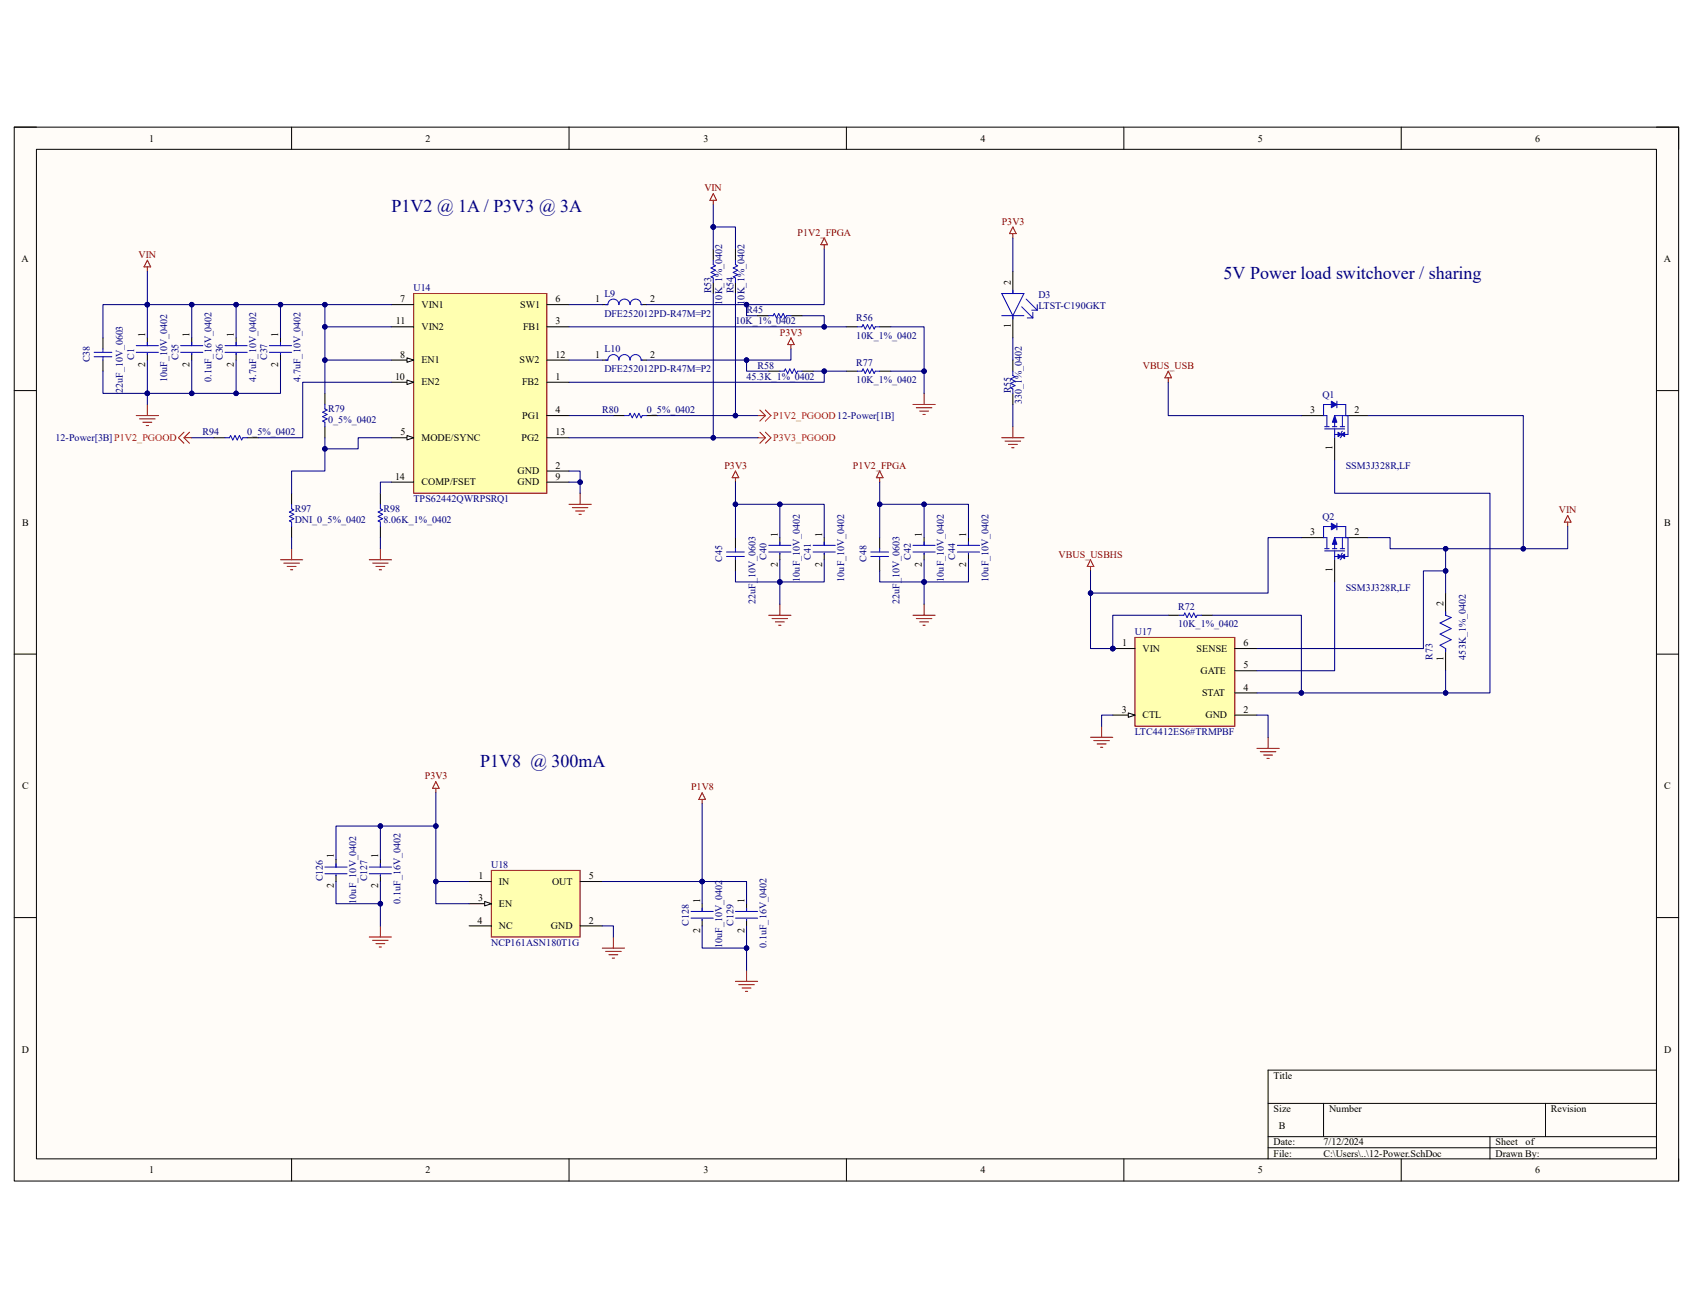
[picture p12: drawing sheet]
<svg xmlns="http://www.w3.org/2000/svg" width="279mm" height="216mm" viewBox="0 0 279 216" stroke-linecap="round" stroke-linejoin="round" font-family="sans-serif">
<path d="M2.3 21h274.7v173.9h-274.7z" fill-rule="evenodd" fill="#fffcf8"/>
<path d="M2.3 21h274.7v173.9h-274.7z" fill="none" stroke="#000" stroke-width=".17"/>
<path d="M6 24.6h267.4v166.7h-267.4z" fill-rule="evenodd" fill="#fffcf8"/>
<g fill="none" stroke="#000" stroke-width=".17">
<path d="M2.3 21h3.7M6 24.6h267.4v166.7h-267.4zM48.1 21v3.6M93.9 21v3.6M139.7 21v3.6M185.5 21v3.6M231.2 21v3.6M273.4 21h3.6v3.6M167.2 44.8v3.7M167.2 52.1v3.7M167.2 59.4v1.9M2.3 64.5h3.7"/>
<path d="M167.2 64.9v1.9M273.4 64.5h3.6M2.3 108h3.7M273.4 108h3.6M2.3 151.5h3.7M55.5 141.8v1.3M55.5 144.4v1.1M62.8 141.8v1.3M62.8 144.4v1.1M115.9 149.2v1.2M115.9 151.7v1.1M123.2 149.2v1.2"/>
<path d="M123.2 151.7v1.1M273.4 151.5h3.6M273.4 176.6h-64.1v14.7M48.1 191.3v3.6M93.9 191.3v3.6M139.7 191.3v3.6M185.5 191.3v3.6M209.3 182.1h64.1M209.3 187.6h64.1M209.3 189.5h64.1M218.4 182.1v5.5M231.2 191.3v3.6"/>
<path d="M245.9 187.6v3.7M255.1 182.1v5.5M277 191.3v3.6"/>
</g>
<g fill="none" stroke="#00f" stroke-width=".17">
<path d="M165.3 48.5h3.7l-1.8 3.6zM165.3 52.1h3.7M167.2 47.9v.6M167.2 52.1v.6M168.6 50.6l1.8 1.9M169.3 49.4l1.9 1.8M169.5 52.5h.9M170.3 51.2h.9M170.4 51.6v.9M171.2 50.3v.9M167.2 61.3v.7l.3 .2-.7 .4 .7 .3-.7 .4 .7 .3-.7 .4 .4 .2v.7M53.6 143.1h3.7"/>
<path d="M53.6 144.2h3.7M55.5 142.6v.5M55.5 144.4v.2M60.9 143.1h3.7M60.9 144.2h3.7M62.8 142.6v.5M62.8 144.4v.2M114 150.4h3.7M114 151.5h3.7M115.9 149.9v.5M115.9 151.7v.2M121.4 150.4h3.6"/>
<path d="M121.4 151.5h3.6M123.2 149.9v.5M123.2 151.7v.2"/>
</g>
<g fill="none" stroke="#800000" stroke-width=".17">
<path d="M167.2 38.6v.7M167.2 37.5l.5 1.1h-1.1zM165.3 72.3h3.7M165.9 72.8h2.5M166.4 73.4h1.5M167 73.9h.3M167.2 70.4v1.9M71.9 129l.6 1.1h-1.1zM71.9 130.1v.8M115.9 130.9l.5 1.1h-1.1zM115.9 132v.7M60.9 154.7h3.7"/>
<path d="M61.5 155.2h2.6M62 155.8h1.5M62.6 156.3h.4M62.8 152.8v1.9M99.4 156.5h3.7M99.9 157h2.6M100.5 157.6h1.5M101 158.1h.4M101.2 154.7v1.8M121.4 162h3.6M121.9 162.5h2.6M122.5 163.1h1.4"/>
<path d="M123 163.6h.4M123.2 160.2v1.8"/>
</g>
<circle cx="183.6" cy="107.1" r=".37" fill="#000080"/>
<circle cx="183.6" cy="107.1" r=".37" fill="none" stroke="#000080" stroke-width=".17"/>
<path d="M187.3 105.2h16.5v14.7h-16.5z" fill-rule="evenodd" fill="#ffffb0"/>
<path d="M187.3 105.2h16.5v14.7h-16.5z" fill="none" stroke="#800000" stroke-width=".17"/>
<path d="M183.6 118h3.7" fill="none" stroke="#000" stroke-width=".17"/>
<path d="M186.2 117.7l1.1 .3-1.1 .4z" fill="#f8fcff"/>
<path d="M183.6 107.1h3.7M186.2 117.7l1.1 .3-1.1 .4z" fill="none" stroke="#000" stroke-width=".17"/>
<circle cx="183.6" cy="107.1" r=".37" fill="#000080"/>
<circle cx="183.6" cy="107.1" r=".37" fill="none" stroke="#000080" stroke-width=".17"/>
<path d="M238.6 97.9v3.7M192.8 101.6h1.8M198.3 101.6h1.8M203.8 110.7h3.6M203.8 118h3.6M203.8 107.1h3.6M203.8 114.4h3.6M238.6 107.1v3.6" fill="none" stroke="#000" stroke-width=".17"/>
<g fill="none" stroke="#800000" stroke-width=".17">
<path d="M192.8 61.3l.5 1.1h-1.1zM192.8 62.4v.7M180 92.4l.5 1.1h-1.1zM180 93.5v.7M258.7 85.1l.6 1.1h-1.1zM258.7 86.2v.7M181.8 119.9v1.8M180 121.7h3.6M180.5 122.2h2.6M181.1 122.8h1.4M181.6 123.3h.4M207.4 123.5h3.7"/>
<path d="M208 124.1h2.6M208.5 124.6h1.5M209.1 125.2h.4M209.3 121.7v1.8"/>
</g>
<path d="M194.6 101.6h.8l.1-.4 .4 .7 .4-.7 .3 .7 .4-.7 .4 .7 .2-.3h.7M238.6 101v.6l.9 .3-1.8 .9 1.8 1-1.8 .9 1.8 .9-1.8 .9 .9 .6v.5" fill="none" stroke="#00f" stroke-width=".17"/>
<path d="M81.1 143.7h14.6v11h-14.6z" fill-rule="evenodd" fill="#ffffb0"/>
<path d="M81.1 143.7h14.6v11h-14.6z" fill="none" stroke="#800000" stroke-width=".17"/>
<path d="M77.4 149.2h3.7" fill="none" stroke="#000" stroke-width=".17"/>
<path d="M80 148.8l1.1 .4-1.1 .3z" fill="#f8fcff"/>
<path d="M77.4 145.5h3.7M77.4 152.8h3.7M80 148.8l1.1 .4-1.1 .3zM95.7 145.5h3.7M95.7 152.8h3.7" fill="none" stroke="#000" stroke-width=".17"/>
<path d="M221.4 91.9l.5-.4v.7z" fill="#00f"/>
<path d="M218.6 90.9h3.3M218.6 90.6h.8M219 88.7v1.9M219.9 90.6h.7M220.3 90.9v1.5M221.2 90.6h.7M221.4 91.9l.5-.4v.7zM221.5 91.9h1M221.5 88.7v1.9M222.1 88.7h-1.8v1.9" fill="none" stroke="#00f" stroke-width=".17"/>
<path d="M214.8 88.7h3.6M220.3 92.4v3.7M222.1 88.7h3.7" fill="none" stroke="#000" stroke-width=".17"/>
<path d="M220.3 88.7l.3 1.1h-.7z" fill="#00f"/>
<path d="M219.9 86.9h-1.5v1.8h.6M220.3 88.7l.3 1.1h-.7zM220.6 86.9h1.5v1.8" fill="none" stroke="#00f" stroke-width=".17"/>
<path d="M219.7 86.4l.9 .5-.9 .6z" fill="#00f"/>
<path d="M219.7 86.4l.9 .5-.9 .6zM220.6 86.4v1.1M221.4 91.5v.7" fill="none" stroke="#00f" stroke-width=".17"/>
<path d="M220.8 91.5l.6 .4-.6 .3z" fill="#00f"/>
<path d="M220.3 91.9h.5M220.8 91.5l.6 .4-.6 .3zM221.4 92.2l-.2 .2M221.5 91.3l-.1 .2M222.1 88.7h.4v3.2" fill="none" stroke="#00f" stroke-width=".17"/>
<path d="M221.4 71.7l.5-.4v.8z" fill="#00f"/>
<path d="M218.6 70.8h3.3M218.6 70.4h.8M219 68.6v1.8M219.9 70.4h.7M220.3 70.8v1.5M221.2 70.4h.7M221.4 71.7l.5-.4v.8zM221.5 71.7h1M221.5 68.6v1.8M222.1 68.6h-1.8v1.8" fill="none" stroke="#00f" stroke-width=".17"/>
<path d="M214.8 68.6h3.6M220.3 72.3v3.6M222.1 68.6h3.7" fill="none" stroke="#000" stroke-width=".17"/>
<path d="M220.3 68.6l.3 1.1h-.7z" fill="#00f"/>
<path d="M219.9 66.8h-1.5v1.8h.6M220.3 68.6l.3 1.1h-.7zM220.6 66.8h1.5v1.8" fill="none" stroke="#00f" stroke-width=".17"/>
<path d="M219.7 66.2l.9 .6-.9 .5z" fill="#00f"/>
<path d="M219.7 66.2l.9 .6-.9 .5zM220.6 66.2v1.1M221.4 71.3v.8" fill="none" stroke="#00f" stroke-width=".17"/>
<path d="M220.8 71.3l.6 .4-.6 .4z" fill="#00f"/>
<path d="M220.3 71.7h.5M220.8 71.3l.6 .4-.6 .4zM221.4 72.1l-.2 .2M221.5 71.2l-.1 .1M222.1 68.6h.4v3.1" fill="none" stroke="#00f" stroke-width=".17"/>
<path d="M68.3 48.5h21.9v32.9h-21.9z" fill-rule="evenodd" fill="#ffffb0"/>
<path d="M68.3 48.5h21.9v32.9h-21.9z" fill="none" stroke="#800000" stroke-width=".17"/>
<path d="M64.6 50.3h3.7M64.6 53.9h3.7M90.2 50.3h3.7M90.2 53.9h3.7M90.2 59.4h3.7M64.6 72.3h3.7M64.6 79.6h3.7M90.2 63.1h3.7M90.2 68.6h3.7M90.2 72.3h3.7" fill="none" stroke="#000" stroke-width=".17"/>
<path d="M67.2 71.9l1.1 .4-1.1 .3z" fill="#f8fcff"/>
<path d="M64.6 59.4h3.7M67.2 71.9l1.1 .4-1.1 .3z" fill="none" stroke="#000" stroke-width=".17"/>
<path d="M67.2 59.1l1.1 .3-1.1 .4z" fill="#f8fcff"/>
<path d="M67.2 59.1l1.1 .3-1.1 .4zM64.6 63.1h3.7" fill="none" stroke="#000" stroke-width=".17"/>
<path d="M67.2 62.7l1.1 .4-1.1 .4z" fill="#f8fcff"/>
<g fill="none" stroke="#000" stroke-width=".17">
<path d="M17 55.8v1.8M17 59.4v1.9M24.3 55.8v1.3M24.3 58.3v1.1M31.6 55.8v1.3M31.6 58.3v1.1M39 55.8v1.3M39 58.3v1.1M46.3 55.8v1.3M46.3 58.3v1.1M99.4 50.3h.9M99.4 59.4h.9"/>
<path d="M105.8 50.3h.9M105.8 59.4h.9M117.7 41.1v1.9M117.7 46.6v1.9M121.4 41.1v1.9M121.4 46.6v1.9M139.7 53.9h1.8M145.2 53.9h1.8M35.3 72.3h1.8M40.8 72.3h1.8M53.6 64.9v1.9M53.6 70.4v1.9"/>
<path d="M67.2 62.7l1.1 .4-1.1 .4zM90.2 77.8h3.7M90.2 79.6h3.7M101.2 68.6h1.9M106.7 68.6h1.9M139.7 61.3h1.8M145.2 61.3h1.8M48.1 81.4v1.8M48.1 86.9v1.8M62.8 81.4v1.8M62.8 86.9v1.8M121.4 88.7v1.9"/>
<path d="M121.4 92.4v1.8M128.7 88.7v1.3M128.7 91.3v1.1M136 88.7v1.3M136 91.3v1.1M145.2 88.7v1.9M145.2 92.4v1.8M152.5 88.7v1.3M152.5 91.3v1.1M159.8 88.7v1.3M159.8 91.3v1.1"/>
</g>
<g fill="none" stroke="#800000" stroke-width=".17">
<path d="M117.7 32l.6 1.1h-1.1zM117.7 33.1v.7M136 39.3l.6 1.1h-1.1zM24.3 44.1v.7M24.3 43l.6 1.1h-1.1zM130.5 55.8l.6 1.1h-1.1zM130.5 56.9v.7M136 40.4v.7M22.5 68.6h3.6M23 69.1h2.6M23.6 69.7h1.5M24.1 70.2h.4"/>
<path d="M24.3 66.8v1.8M121.4 77.8l.5 1.1h-1.1zM121.4 78.9v.7M145.2 77.8l.5 1.1h-1.1zM145.2 78.9v.7M150.7 66.8h3.6M151.2 67.3h2.6M151.8 67.9h1.4M152.3 68.4h.4M152.5 64.9v1.9M46.3 92.4h3.7M46.8 92.9h2.6"/>
<path d="M47.4 93.5h1.5M47.9 94h.4M48.1 90.6v1.8M60.9 92.4h3.7M61.5 92.9h2.6M62 93.5h1.5M62.6 94h.4M62.8 90.6v1.8M93.9 83.2h3.7M94.5 83.8h2.5M95 84.3h1.5M95.6 84.9h.3"/>
<path d="M95.7 81.4v1.8M128.7 99.7v1.9M152.5 99.7v1.9M126.9 101.6h3.6M127.4 102.1h2.6M128 102.7h1.4M128.5 103.2h.4M150.7 101.6h3.6M151.2 102.1h2.6M151.8 102.7h1.4M152.3 103.2h.4"/>
</g>
<g fill="none" stroke="#00f" stroke-width=".17">
<path d="M15.5 58.2h3M15.5 58.9h3M17 57.6v.6M17 58.9v.5M22.5 57.1h3.6M22.5 58.2h3.6M24.3 56.5v.6M24.3 58.3v.2M29.8 57.1h3.7M29.8 58.2h3.7M31.6 56.5v.6M31.6 58.3v.2"/>
<path d="M37.1 57.1h3.7M37.1 58.2h3.7M39 56.5v.6M39 58.3v.2M44.5 57.1h3.6M44.5 58.2h3.6M46.3 56.5v.6M46.3 58.3v.2M99.9 50.3h.4a.92 .92 0 0 1 .9-.9 .92 .92 0 0 1 .9 .9 .92 .92 0 0 1 1-.9 .92 .92 0 0 1 .9 .9 .92 .92 0 0 1 .9-.9 .92 .92 0 0 1 .9 .9h.2M99.9 59.4h.4a.92 .92 0 0 1 .9-.9 .92 .92 0 0 1 .9 .9 .92 .92 0 0 1 1-.9 .92 .92 0 0 1 .9 .9 .92 .92 0 0 1 .9-.9 .92 .92 0 0 1 .9 .9h.2M117.7 43v.7l.4 .2-.8 .3 .8 .4-.8 .4 .8 .3-.8 .4 .4 .2v.7M121.4 43v.7l.3 .2-.7 .3 .7 .4-.7 .4 .7 .3-.7 .4 .4 .2v.7"/>
<path d="M141.5 53.9h.8l.1-.3 .4 .7 .4-.7 .3 .7 .4-.7 .4 .7 .1-.4h.8M37.1 72.3h.8l.2-.4 .3 .7 .4-.7 .4 .7 .3-.7 .4 .7 .2-.3h.7M53.6 66.8v.7l.4 .2-.7 .3 .7 .4-.7 .4 .7 .3-.7 .4 .3 .2v.7M103.1 68.6h.7l.2-.4 .3 .8 .4-.8 .4 .8 .3-.8 .4 .8 .2-.4h.7M141.5 61.3h.8l.1-.4 .4 .7 .4-.7 .3 .7 .4-.7 .4 .7 .1-.3h.8M48.1 83.2v.8l.4 .2-.7 .3 .7 .4-.7 .4 .7 .3-.7 .4 .3 .2v.7M62.8 83.2v.8l.3 .2-.7 .3 .7 .4-.7 .4 .7 .3-.7 .4 .4 .2M62.8 86.2v.7M119.9 91.1h2.9M119.9 91.9h2.9M121.4 90.6v.5M121.4 91.9v.5"/>
<path d="M126.9 91.1h3.6M126.9 90h3.6M128.7 89.5v.5M128.7 91.3v.2M134.2 91.1h3.7M134.2 90h3.7M136 89.5v.5M136 91.3v.2M143.7 91.1h2.9M143.7 91.9h2.9M145.2 90.6v.5M145.2 91.9v.5"/>
<path d="M150.7 91.1h3.6M150.7 90h3.6M152.5 89.5v.5M152.5 91.3v.2M158 91.1h3.7M158 90h3.7M159.8 89.5v.5M159.8 91.3v.2"/>
</g>
<path d="M30.4 72.3h1.2M30.4 72.3l.9 .9M30.4 71.3l-1 1 1 .9M31.3 71.3l-.9 1M125 68.6h1.3M125 72.3h1.3M125.4 67.7l.9 .9M125.4 71.3l.9 1M126.3 68.6l-.9 .9M126.3 67.7l.9 .9-.9 .9M126.3 72.3l-.9 .9M126.3 71.3l.9 1-.9 .9" fill="none" stroke="#f00" stroke-width=".17"/>
<path d="M167.2 39.3v5.5M167.2 55.8v3.6M167.2 66.8v3.6M71.9 136.4h-9.1v5.4" fill="none" stroke="#000080" stroke-width=".17"/>
<circle cx="62.8" cy="136.4" r=".37" fill="#000080"/>
<circle cx="62.8" cy="136.4" r=".37" fill="none" stroke="#000080" stroke-width=".17"/>
<circle cx="71.9" cy="136.4" r=".37" fill="#000080"/>
<g fill="none" stroke="#000080" stroke-width=".17">
<path d="M62.8 136.4h-7.3v5.4"/>
<circle cx="71.9" cy="136.4" r=".37"/>
</g>
<circle cx="62.8" cy="136.4" r=".37" fill="#000080"/>
<g fill="none" stroke="#000080" stroke-width=".17">
<path d="M55.5 145.5v3.7h7.3"/>
<circle cx="62.8" cy="136.4" r=".37"/>
</g>
<circle cx="62.8" cy="149.2" r=".37" fill="#000080"/>
<g fill="none" stroke="#000080" stroke-width=".17">
<path d="M115.9 152.8v3.7h7.3"/>
<circle cx="62.8" cy="149.2" r=".37"/>
</g>
<circle cx="123.2" cy="156.5" r=".37" fill="#000080"/>
<g fill="none" stroke="#000080" stroke-width=".17">
<path d="M115.9 145.5h7.3v3.7"/>
<circle cx="123.2" cy="156.5" r=".37"/>
</g>
<circle cx="115.9" cy="145.5" r=".37" fill="#000080"/>
<g fill="none" stroke="#000080" stroke-width=".17">
<path d="M115.9 145.5v3.7"/>
<circle cx="115.9" cy="145.5" r=".37"/>
</g>
<circle cx="115.9" cy="145.5" r=".37" fill="#000080"/>
<g fill="none" stroke="#000080" stroke-width=".17">
<path d="M62.8 145.5v7.3"/>
<circle cx="115.9" cy="145.5" r=".37"/>
</g>
<circle cx="62.8" cy="149.2" r=".37" fill="#000080"/>
<g fill="none" stroke="#000080" stroke-width=".17">
<path d="M123.2 152.8v7.4"/>
<circle cx="62.8" cy="149.2" r=".37"/>
</g>
<circle cx="123.2" cy="156.5" r=".37" fill="#000080"/>
<g fill="none" stroke="#000080" stroke-width=".17">
<path d="M183.6 118h-1.8v1.9M200.1 101.6h14.7v12.8h-7.4M207.4 118h1.9v3.7"/>
<circle cx="123.2" cy="156.5" r=".37"/>
</g>
<circle cx="214.8" cy="114.4" r=".37" fill="#000080"/>
<g fill="none" stroke="#000080" stroke-width=".17">
<path d="M192.8 101.6h-9.2v5.5"/>
<circle cx="214.8" cy="114.4" r=".37"/>
</g>
<circle cx="183.6" cy="107.1" r=".37" fill="#000080"/>
<g fill="none" stroke="#000080" stroke-width=".17">
<path d="M238.6 110.7v3.7h-23.8"/>
<circle cx="183.6" cy="107.1" r=".37"/>
</g>
<circle cx="214.8" cy="114.4" r=".37" fill="#000080"/>
<circle cx="214.8" cy="114.4" r=".37" fill="none" stroke="#000080" stroke-width=".17"/>
<circle cx="238.6" cy="114.4" r=".37" fill="#000080"/>
<g fill="none" stroke="#000080" stroke-width=".17">
<path d="M238.6 94.2h-3.7v12.9h-27.5"/>
<circle cx="238.6" cy="114.4" r=".37"/>
</g>
<circle cx="238.6" cy="94.2" r=".37" fill="#000080"/>
<g fill="none" stroke="#000080" stroke-width=".17">
<path d="M214.8 88.7h-5.5v9.2h-29.3"/>
<circle cx="238.6" cy="94.2" r=".37"/>
</g>
<circle cx="180" cy="97.9" r=".37" fill="#000080"/>
<g fill="none" stroke="#000080" stroke-width=".17">
<path d="M258.7 86.9v3.7h-20.1"/>
<circle cx="180" cy="97.9" r=".37"/>
</g>
<circle cx="238.6" cy="90.6" r=".37" fill="#000080"/>
<circle cx="238.6" cy="90.6" r=".37" fill="none" stroke="#000080" stroke-width=".17"/>
<circle cx="251.4" cy="90.6" r=".37" fill="#000080"/>
<g fill="none" stroke="#000080" stroke-width=".17">
<path d="M71.9 145.5v3.7h5.5"/>
<circle cx="251.4" cy="90.6" r=".37"/>
</g>
<circle cx="71.9" cy="145.5" r=".37" fill="#000080"/>
<g fill="none" stroke="#000080" stroke-width=".17">
<path d="M71.9 130.9v14.6h5.5"/>
<circle cx="71.9" cy="145.5" r=".37"/>
</g>
<circle cx="71.9" cy="136.4" r=".37" fill="#000080"/>
<circle cx="71.9" cy="136.4" r=".37" fill="none" stroke="#000080" stroke-width=".17"/>
<circle cx="71.9" cy="145.5" r=".37" fill="#000080"/>
<g fill="none" stroke="#000080" stroke-width=".17">
<path d="M115.9 132.7v12.8h-16.5M99.4 152.8h1.8v1.9"/>
<circle cx="71.9" cy="145.5" r=".37"/>
</g>
<circle cx="115.9" cy="145.5" r=".37" fill="#000080"/>
<g fill="none" stroke="#000080" stroke-width=".17">
<path d="M220.3 96.1v14.6h-12.9M225.8 88.7h3.6v1.9h9.2v7.3"/>
<circle cx="115.9" cy="145.5" r=".37"/>
</g>
<circle cx="238.6" cy="90.6" r=".37" fill="#000080"/>
<circle cx="238.6" cy="90.6" r=".37" fill="none" stroke="#000080" stroke-width=".17"/>
<circle cx="238.6" cy="94.2" r=".37" fill="#000080"/>
<g fill="none" stroke="#000080" stroke-width=".17">
<path d="M180 94.2v12.9h3.6"/>
<circle cx="238.6" cy="94.2" r=".37"/>
</g>
<circle cx="183.6" cy="107.1" r=".37" fill="#000080"/>
<circle cx="183.6" cy="107.1" r=".37" fill="none" stroke="#000080" stroke-width=".17"/>
<circle cx="180" cy="97.9" r=".37" fill="#000080"/>
<g fill="none" stroke="#000080" stroke-width=".17">
<path d="M192.8 63.1v5.5h22M220.3 75.9v5.5h25.6v33h-7.3"/>
<circle cx="180" cy="97.9" r=".37"/>
</g>
<circle cx="238.6" cy="114.4" r=".37" fill="#000080"/>
<g fill="none" stroke="#000080" stroke-width=".17">
<path d="M225.8 68.6h25.6v22"/>
<circle cx="238.6" cy="114.4" r=".37"/>
</g>
<circle cx="251.4" cy="90.6" r=".37" fill="#000080"/>
<g fill="none" stroke="#000080" stroke-width=".17">
<path d="M93.9 79.6h1.8"/>
<circle cx="251.4" cy="90.6" r=".37"/>
</g>
<circle cx="95.7" cy="79.6" r=".37" fill="#000080"/>
<g fill="none" stroke="#000080" stroke-width=".17">
<path d="M39 59.4v5.5"/>
<circle cx="95.7" cy="79.6" r=".37"/>
</g>
<circle cx="39" cy="64.9" r=".37" fill="#000080"/>
<g fill="none" stroke="#000080" stroke-width=".17">
<path d="M31.6 59.4v5.5"/>
<circle cx="39" cy="64.9" r=".37"/>
</g>
<circle cx="31.6" cy="64.9" r=".37" fill="#000080"/>
<g fill="none" stroke="#000080" stroke-width=".17">
<path d="M24.3 50.3h7.3v5.5"/>
<circle cx="31.6" cy="64.9" r=".37"/>
</g>
<circle cx="24.3" cy="50.3" r=".37" fill="#000080"/>
<circle cx="24.3" cy="50.3" r=".37" fill="none" stroke="#000080" stroke-width=".17"/>
<circle cx="31.6" cy="50.3" r=".37" fill="#000080"/>
<g fill="none" stroke="#000080" stroke-width=".17">
<path d="M39 50.3v5.5"/>
<circle cx="31.6" cy="50.3" r=".37"/>
</g>
<circle cx="39" cy="50.3" r=".37" fill="#000080"/>
<g fill="none" stroke="#000080" stroke-width=".17">
<path d="M121.4 48.5v20.1M93.9 68.6h7.3"/>
<circle cx="39" cy="50.3" r=".37"/>
</g>
<circle cx="121.4" cy="68.6" r=".37" fill="#000080"/>
<g fill="none" stroke="#000080" stroke-width=".17">
<path d="M53.6 53.9h11M31.6 72.3h3.7M64.6 63.1h-14.6v9.2h-7.4"/>
<circle cx="121.4" cy="68.6" r=".37"/>
</g>
<circle cx="53.6" cy="53.9" r=".37" fill="#000080"/>
<g fill="none" stroke="#000080" stroke-width=".17">
<path d="M117.7 37.5h3.7v3.6"/>
<circle cx="53.6" cy="53.9" r=".37"/>
</g>
<circle cx="117.7" cy="37.5" r=".37" fill="#000080"/>
<g fill="none" stroke="#000080" stroke-width=".17">
<path d="M117.7 33.8v3.7"/>
<circle cx="117.7" cy="37.5" r=".37"/>
</g>
<circle cx="117.7" cy="37.5" r=".37" fill="#000080"/>
<g fill="none" stroke="#000080" stroke-width=".17">
<path d="M117.7 48.5v23.8"/>
<circle cx="117.7" cy="37.5" r=".37"/>
</g>
<circle cx="117.7" cy="72.3" r=".37" fill="#000080"/>
<g fill="none" stroke="#000080" stroke-width=".17">
<path d="M117.7 37.5v3.6"/>
<circle cx="117.7" cy="72.3" r=".37"/>
</g>
<circle cx="117.7" cy="37.5" r=".37" fill="#000080"/>
<g fill="none" stroke="#000080" stroke-width=".17">
<path d="M24.3 50.3h-7.3v5.5M93.9 59.4h5.5M93.9 50.3h5.5"/>
<circle cx="117.7" cy="37.5" r=".37"/>
</g>
<circle cx="24.3" cy="50.3" r=".37" fill="#000080"/>
<g fill="none" stroke="#000080" stroke-width=".17">
<path d="M17 61.3v3.6h7.3"/>
<circle cx="24.3" cy="50.3" r=".37"/>
</g>
<circle cx="24.3" cy="64.9" r=".37" fill="#000080"/>
<g fill="none" stroke="#000080" stroke-width=".17">
<path d="M46.3 59.4v5.5h-22"/>
<circle cx="24.3" cy="64.9" r=".37"/>
</g>
<circle cx="24.3" cy="64.9" r=".37" fill="#000080"/>
<circle cx="24.3" cy="64.9" r=".37" fill="none" stroke="#000080" stroke-width=".17"/>
<circle cx="31.6" cy="64.9" r=".37" fill="#000080"/>
<circle cx="31.6" cy="64.9" r=".37" fill="none" stroke="#000080" stroke-width=".17"/>
<circle cx="39" cy="64.9" r=".37" fill="#000080"/>
<g fill="none" stroke="#000080" stroke-width=".17">
<path d="M31.6 50.3h14.7v5.5"/>
<circle cx="39" cy="64.9" r=".37"/>
</g>
<circle cx="31.6" cy="50.3" r=".37" fill="#000080"/>
<circle cx="31.6" cy="50.3" r=".37" fill="none" stroke="#000080" stroke-width=".17"/>
<circle cx="39" cy="50.3" r=".37" fill="#000080"/>
<circle cx="39" cy="50.3" r=".37" fill="none" stroke="#000080" stroke-width=".17"/>
<circle cx="46.3" cy="50.3" r=".37" fill="#000080"/>
<g fill="none" stroke="#000080" stroke-width=".17">
<path d="M46.3 50.3h18.3"/>
<circle cx="46.3" cy="50.3" r=".37"/>
</g>
<circle cx="46.3" cy="50.3" r=".37" fill="#000080"/>
<circle cx="46.3" cy="50.3" r=".37" fill="none" stroke="#000080" stroke-width=".17"/>
<circle cx="53.6" cy="50.3" r=".37" fill="#000080"/>
<g fill="none" stroke="#000080" stroke-width=".17">
<path d="M53.6 50.3v9.1h11"/>
<circle cx="53.6" cy="50.3" r=".37"/>
</g>
<circle cx="53.6" cy="59.4" r=".37" fill="#000080"/>
<circle cx="53.6" cy="59.4" r=".37" fill="none" stroke="#000080" stroke-width=".17"/>
<circle cx="53.6" cy="53.9" r=".37" fill="#000080"/>
<circle cx="53.6" cy="53.9" r=".37" fill="none" stroke="#000080" stroke-width=".17"/>
<circle cx="53.6" cy="50.3" r=".37" fill="#000080"/>
<g fill="none" stroke="#000080" stroke-width=".17">
<path d="M93.9 77.8h1.8v3.6"/>
<circle cx="53.6" cy="50.3" r=".37"/>
</g>
<circle cx="95.7" cy="79.6" r=".37" fill="#000080"/>
<g fill="none" stroke="#000080" stroke-width=".17">
<path d="M24.3 59.4v7.4"/>
<circle cx="95.7" cy="79.6" r=".37"/>
</g>
<circle cx="24.3" cy="64.9" r=".37" fill="#000080"/>
<g fill="none" stroke="#000080" stroke-width=".17">
<path d="M24.3 44.8v11"/>
<circle cx="24.3" cy="64.9" r=".37"/>
</g>
<circle cx="24.3" cy="50.3" r=".37" fill="#000080"/>
<g fill="none" stroke="#000080" stroke-width=".17">
<path d="M53.6 72.3v1.8h5.5v-1.8h5.5M64.6 79.6h-1.8v1.8M62.8 88.7v1.9"/>
<circle cx="24.3" cy="50.3" r=".37"/>
</g>
<circle cx="53.6" cy="74.1" r=".37" fill="#000080"/>
<g fill="none" stroke="#000080" stroke-width=".17">
<path d="M53.6 59.4v5.5"/>
<circle cx="53.6" cy="74.1" r=".37"/>
</g>
<circle cx="53.6" cy="59.4" r=".37" fill="#000080"/>
<g fill="none" stroke="#000080" stroke-width=".17">
<path d="M53.6 74.1v3.6h-5.5v3.7M48.1 88.7v1.9"/>
<circle cx="53.6" cy="59.4" r=".37"/>
</g>
<circle cx="53.6" cy="74.1" r=".37" fill="#000080"/>
<g fill="none" stroke="#000080" stroke-width=".17">
<path d="M130.5 57.6v1.8h-23.8"/>
<circle cx="53.6" cy="74.1" r=".37"/>
</g>
<circle cx="123.2" cy="59.4" r=".37" fill="#000080"/>
<g fill="none" stroke="#000080" stroke-width=".17">
<path d="M136 41.1v9.2h-29.3"/>
<circle cx="123.2" cy="59.4" r=".37"/>
</g>
<circle cx="123.2" cy="50.3" r=".37" fill="#000080"/>
<g fill="none" stroke="#000080" stroke-width=".17">
<path d="M93.9 72.3h31.1"/>
<circle cx="123.2" cy="50.3" r=".37"/>
</g>
<circle cx="117.7" cy="72.3" r=".37" fill="#000080"/>
<g fill="none" stroke="#000080" stroke-width=".17">
<path d="M108.6 68.6h16.4"/>
<circle cx="117.7" cy="72.3" r=".37"/>
</g>
<circle cx="121.4" cy="68.6" r=".37" fill="#000080"/>
<g fill="none" stroke="#000080" stroke-width=".17">
<path d="M147 61.3h5.5"/>
<circle cx="121.4" cy="68.6" r=".37"/>
</g>
<circle cx="152.5" cy="61.3" r=".37" fill="#000080"/>
<g fill="none" stroke="#000080" stroke-width=".17">
<path d="M121.4 94.2v1.9h7.3"/>
<circle cx="152.5" cy="61.3" r=".37"/>
</g>
<circle cx="128.7" cy="96.1" r=".37" fill="#000080"/>
<g fill="none" stroke="#000080" stroke-width=".17">
<path d="M128.7 83.2h7.3v5.5"/>
<circle cx="128.7" cy="96.1" r=".37"/>
</g>
<circle cx="128.7" cy="83.2" r=".37" fill="#000080"/>
<g fill="none" stroke="#000080" stroke-width=".17">
<path d="M136 92.4v3.7h-7.3"/>
<circle cx="128.7" cy="83.2" r=".37"/>
</g>
<circle cx="128.7" cy="96.1" r=".37" fill="#000080"/>
<g fill="none" stroke="#000080" stroke-width=".17">
<path d="M121.4 88.7v-5.5h7.3v5.5"/>
<circle cx="128.7" cy="96.1" r=".37"/>
</g>
<circle cx="121.4" cy="83.2" r=".37" fill="#000080"/>
<circle cx="121.4" cy="83.2" r=".37" fill="none" stroke="#000080" stroke-width=".17"/>
<circle cx="128.7" cy="83.2" r=".37" fill="#000080"/>
<g fill="none" stroke="#000080" stroke-width=".17">
<path d="M121.4 79.6v3.6"/>
<circle cx="128.7" cy="83.2" r=".37"/>
</g>
<circle cx="121.4" cy="83.2" r=".37" fill="#000080"/>
<g fill="none" stroke="#000080" stroke-width=".17">
<path d="M128.7 92.4v7.3"/>
<circle cx="121.4" cy="83.2" r=".37"/>
</g>
<circle cx="128.7" cy="96.1" r=".37" fill="#000080"/>
<g fill="none" stroke="#000080" stroke-width=".17">
<path d="M145.2 94.2v1.9h7.3"/>
<circle cx="128.7" cy="96.1" r=".37"/>
</g>
<circle cx="152.5" cy="96.1" r=".37" fill="#000080"/>
<g fill="none" stroke="#000080" stroke-width=".17">
<path d="M152.5 83.2h7.3v5.5"/>
<circle cx="152.5" cy="96.1" r=".37"/>
</g>
<circle cx="152.5" cy="83.2" r=".37" fill="#000080"/>
<g fill="none" stroke="#000080" stroke-width=".17">
<path d="M159.8 92.4v3.7h-7.3"/>
<circle cx="152.5" cy="83.2" r=".37"/>
</g>
<circle cx="152.5" cy="96.1" r=".37" fill="#000080"/>
<g fill="none" stroke="#000080" stroke-width=".17">
<path d="M145.2 88.7v-5.5h7.3v5.5"/>
<circle cx="152.5" cy="96.1" r=".37"/>
</g>
<circle cx="145.2" cy="83.2" r=".37" fill="#000080"/>
<circle cx="145.2" cy="83.2" r=".37" fill="none" stroke="#000080" stroke-width=".17"/>
<circle cx="152.5" cy="83.2" r=".37" fill="#000080"/>
<g fill="none" stroke="#000080" stroke-width=".17">
<path d="M145.2 79.6v3.6"/>
<circle cx="152.5" cy="83.2" r=".37"/>
</g>
<circle cx="145.2" cy="83.2" r=".37" fill="#000080"/>
<g fill="none" stroke="#000080" stroke-width=".17">
<path d="M152.5 92.4v7.3"/>
<circle cx="145.2" cy="83.2" r=".37"/>
</g>
<circle cx="152.5" cy="96.1" r=".37" fill="#000080"/>
<g fill="none" stroke="#000080" stroke-width=".17">
<path d="M147 53.9h5.5v11"/>
<circle cx="152.5" cy="96.1" r=".37"/>
</g>
<circle cx="152.5" cy="61.3" r=".37" fill="#000080"/>
<g fill="none" stroke="#000080" stroke-width=".17">
<path d="M123.2 59.4v1.9h3.7"/>
<circle cx="152.5" cy="61.3" r=".37"/>
</g>
<circle cx="123.2" cy="59.4" r=".37" fill="#000080"/>
<g fill="none" stroke="#000080" stroke-width=".17">
<path d="M134.2 61.3h5.5"/>
<circle cx="123.2" cy="59.4" r=".37"/>
</g>
<circle cx="136" cy="61.3" r=".37" fill="#000080"/>
<g fill="none" stroke="#000080" stroke-width=".17">
<path d="M136 61.3v1.8h-42.1"/>
<circle cx="136" cy="61.3" r=".37"/>
</g>
<circle cx="136" cy="61.3" r=".37" fill="#000080"/>
<g fill="none" stroke="#000080" stroke-width=".17">
<path d="M123.2 50.3v1.8h1.8"/>
<circle cx="136" cy="61.3" r=".37"/>
</g>
<circle cx="123.2" cy="50.3" r=".37" fill="#000080"/>
<g fill="none" stroke="#000080" stroke-width=".17">
<path d="M132.4 52.1h3.6v1.8h3.7"/>
<circle cx="123.2" cy="50.3" r=".37"/>
</g>
<circle cx="136" cy="53.9" r=".37" fill="#000080"/>
<g fill="none" stroke="#000080" stroke-width=".17">
<path d="M93.9 53.9h42.1"/>
<circle cx="136" cy="53.9" r=".37"/>
</g>
<circle cx="136" cy="53.9" r=".37" fill="#000080"/>
<circle cx="136" cy="53.9" r=".37" fill="none" stroke="#000080" stroke-width=".17"/>
<path d="M125 52.1h1.9M130.5 52.1h1.9M126.9 61.3h1.8M132.4 61.3h1.8" fill="none" stroke="#000" stroke-width=".17"/>
<path d="M126.9 52.1h.7l.2-.4 .3 .8 .4-.8 .4 .8 .3-.8 .4 .8 .2-.4h.7M128.7 61.3h.7l.2-.4 .4 .7 .3-.7 .4 .7 .4-.7 .3 .7 .2-.3h.8" fill="none" stroke="#00f" stroke-width=".17"/>
<g font-size="3" fill="#000080">
<text x="64.6" y="35">P1V2 @ 1A / P3V3 @ 3A</text>
<text x="201.9" y="46">5V Power load switchover / sharing</text>
<text x="79.2" y="126.5">P1V8 @ 300mA</text>
</g>
<g font-size="1.7">
<text x="24.6" y="23.4">1</text>
<text x="70.2" y="23.4">2</text>
<text x="116.1" y="23.4">3</text>
<text x="161.8" y="23.4">4</text>
<text x="207.6" y="23.4">5</text>
<text x="253.4" y="23.4">6</text>
<text x="3.6" y="43.3">A</text>
<text x="166.8" y="47" transform="rotate(-90 166.8 47)">2</text>
<text x="274.6" y="43.3">A</text>
<text x="65.3" y="53.6">11</text>
<text x="66" y="49.9">7</text>
<text x="69.6" y="50.8">VIN1</text>
<text x="85.9" y="50.8">SW1</text>
<text x="91.7" y="53.6">3</text>
<text x="91.7" y="49.9">6</text>
<text x="98.2" y="49.9">1</text>
<text x="107.3" y="49.9">2</text>
<text x="24" y="55.6" transform="rotate(-90 24 55.6)">1</text>
<text x="31.3" y="55.6" transform="rotate(-90 31.3 55.6)">1</text>
<text x="38.6" y="55.6" transform="rotate(-90 38.6 55.6)">1</text>
<text x="45.9" y="55.6" transform="rotate(-90 45.9 55.6)">1</text>
<text x="66" y="59.1">8</text>
<text x="69.6" y="54.5">VIN2</text>
<text x="69.6" y="60">EN1</text>
<text x="85.7" y="60">SW2</text>
<text x="86.3" y="54.5">FB1</text>
<text x="91.7" y="59.1">12</text>
<text x="98.2" y="59.1">1</text>
<text x="107.3" y="59.1">2</text>
<text x="166.8" y="54.2" transform="rotate(-90 166.8 54.2)">1</text>
<text x="24" y="60.6" transform="rotate(-90 24 60.6)">2</text>
<text x="31.3" y="60.6" transform="rotate(-90 31.3 60.6)">2</text>
<text x="38.6" y="60.6" transform="rotate(-90 38.6 60.6)">2</text>
<text x="45.9" y="60.6" transform="rotate(-90 45.9 60.6)">2</text>
<text x="65.2" y="62.7">10</text>
<text x="69.6" y="63.6">EN2</text>
<text x="86.1" y="63.6">FB2</text>
<text x="91.7" y="62.7">1</text>
<text x="66.1" y="71.9">5</text>
<text x="86.2" y="69.1">PG1</text>
<text x="91.7" y="68.2">4</text>
<text x="91.7" y="71.9">13</text>
<text x="216.2" y="68.2">3</text>
<text x="223.5" y="68.2">2</text>
<text x="69.6" y="72.8">MODE/SYNC</text>
<text x="86.1" y="72.8">PG2</text>
<text x="91.7" y="77.4">2</text>
<text x="219.9" y="74.3" transform="rotate(-90 219.9 74.3)">1</text>
<text x="65.2" y="79.2">14</text>
<text x="69.6" y="80.1">COMP/FSET</text>
<text x="85.4" y="78.3">GND</text>
<text x="85.4" y="80.1">GND</text>
<text x="91.7" y="79.2">9</text>
<text x="3.6" y="86.7">B</text>
<text x="128.4" y="88.6" transform="rotate(-90 128.4 88.6)">1</text>
<text x="135.7" y="88.6" transform="rotate(-90 135.7 88.6)">1</text>
<text x="152.1" y="88.6" transform="rotate(-90 152.1 88.6)">1</text>
<text x="159.5" y="88.6" transform="rotate(-90 159.5 88.6)">1</text>
<text x="216.2" y="88.3">3</text>
<text x="223.5" y="88.3">2</text>
<text x="274.7" y="86.7">B</text>
<text x="128.4" y="93.5" transform="rotate(-90 128.4 93.5)">2</text>
<text x="135.7" y="93.5" transform="rotate(-90 135.7 93.5)">2</text>
<text x="152.1" y="93.5" transform="rotate(-90 152.1 93.5)">2</text>
<text x="159.5" y="93.5" transform="rotate(-90 159.5 93.5)">2</text>
<text x="219.9" y="94.5" transform="rotate(-90 219.9 94.5)">1</text>
<text x="238.2" y="100.1" transform="rotate(-90 238.2 100.1)">2</text>
<text x="185.2" y="106.7">1</text>
<text x="188.6" y="107.6">VIN</text>
<text x="197.5" y="107.6">SENSE</text>
<text x="205.2" y="106.7">6</text>
<text x="198.1" y="111.3">GATE</text>
<text x="205.2" y="110.3">5</text>
<text x="238.2" y="109.1" transform="rotate(-90 238.2 109.1)">1</text>
<text x="185.1" y="117.6">3</text>
<text x="188.6" y="118.6">CTL</text>
<text x="198.4" y="114.9">STAT</text>
<text x="199" y="118.6">GND</text>
<text x="205.2" y="117.6">2</text>
<text x="205.2" y="114">4</text>
<text x="3.6" y="130.3">C</text>
<text x="274.7" y="130.3">C</text>
<text x="55.1" y="141.6" transform="rotate(-90 55.1 141.6)">1</text>
<text x="62.4" y="141.6" transform="rotate(-90 62.4 141.6)">1</text>
<text x="55.1" y="146.6" transform="rotate(-90 55.1 146.6)">2</text>
<text x="62.4" y="146.6" transform="rotate(-90 62.4 146.6)">2</text>
<text x="78.9" y="148.8">3</text>
<text x="79" y="145.1">1</text>
<text x="82.3" y="149.7">EN</text>
<text x="82.3" y="146">IN</text>
<text x="91.1" y="146">OUT</text>
<text x="97.2" y="145.1">5</text>
<text x="115.5" y="149" transform="rotate(-90 115.5 149)">1</text>
<text x="122.9" y="149" transform="rotate(-90 122.9 149)">1</text>
<text x="78.8" y="152.4">4</text>
<text x="82.3" y="153.4">NC</text>
<text x="90.9" y="153.4">GND</text>
<text x="97.2" y="152.4">2</text>
<text x="115.5" y="154" transform="rotate(-90 115.5 154)">2</text>
<text x="122.9" y="154" transform="rotate(-90 122.9 154)">2</text>
<text x="3.6" y="173.7">D</text>
<text x="274.6" y="173.7">D</text>
<text x="210.2" y="178.1">Title</text>
<text x="210.2" y="183.6">Size</text>
<text x="219.3" y="183.6">Number</text>
<text x="256" y="183.6">Revision</text>
<text x="210.2" y="189.1">Date:</text>
<text x="210.2" y="190.9">File:</text>
<text x="211.1" y="186.4">B</text>
<text x="218.4" y="189.1">7/12/2024</text>
<text x="218.4" y="190.9">C:\Users\..\12-Power.SchDoc</text>
<text x="246.8" y="189.1">Sheet</text>
<text x="246.8" y="190.9">Drawn By:</text>
<text x="251.8" y="189.1">of</text>
<text x="24.6" y="193.7">1</text>
<text x="70.2" y="193.7">2</text>
<text x="116.1" y="193.7">3</text>
<text x="161.8" y="193.7">4</text>
<text x="207.6" y="193.7">5</text>
<text x="253.4" y="193.7">6</text>
</g>
<g font-size="1.7" fill="#800000">
<text x="116.2" y="31.6">VIN</text>
<text x="131.6" y="38.9">P1V2_FPGA</text>
<text x="165.3" y="37.1">P3V3</text>
<text x="22.9" y="42.6">VIN</text>
<text x="128.7" y="55.4">P3V3</text>
<text x="188.6" y="60.9">VBUS_USB</text>
<text x="119.5" y="77.4">P3V3</text>
<text x="140.8" y="77.4">P1V2_FPGA</text>
<text x="257.3" y="84.7">VIN</text>
<text x="174.7" y="92">VBUS_USBHS</text>
<text x="70.1" y="128.7">P3V3</text>
<text x="114" y="130.5">P1V8</text>
</g>
<g font-size="1.7" fill="#000080">
<text x="68.2" y="48.1">U14</text>
<text x="99.7" y="49">L9</text>
<text x="99.7" y="52.3">DFE252012PD-R47M=P2</text>
<text x="117.3" y="48.4" transform="rotate(-90 117.3 48.4)">R53</text>
<text x="119.2" y="50.3" transform="rotate(-90 119.2 50.3)">10K_1%_0402</text>
<text x="121" y="48.4" transform="rotate(-90 121 48.4)">R54</text>
<text x="121.4" y="53.6">10K_1%_0402</text>
<text x="122.9" y="50.3" transform="rotate(-90 122.9 50.3)">10K_1%_0402</text>
<text x="123.2" y="51.7">R45</text>
<text x="141.3" y="53">R56</text>
<text x="171.4" y="49.2">D3</text>
<text x="171.4" y="51">LTST-C190GKT</text>
<text x="14.8" y="59.8" transform="rotate(-90 14.8 59.8)">C38</text>
<text x="22.1" y="59.4" transform="rotate(-90 22.1 59.4)">C1</text>
<text x="29.5" y="59.4" transform="rotate(-90 29.5 59.4)">C35</text>
<text x="36.8" y="59.4" transform="rotate(-90 36.8 59.4)">C36</text>
<text x="44.1" y="59.4" transform="rotate(-90 44.1 59.4)">C37</text>
<text x="99.7" y="58.2">L10</text>
<text x="141.3" y="56">10K_1%_0402</text>
<text x="20.3" y="64.9" transform="rotate(-90 20.3 64.9)">22uF_10V_0603</text>
<text x="27.6" y="63.1" transform="rotate(-90 27.6 63.1)">10uF_10V_0402</text>
<text x="34.9" y="63.1" transform="rotate(-90 34.9 63.1)">0.1uF_16V_0402</text>
<text x="42.3" y="63.1" transform="rotate(-90 42.3 63.1)">4.7uF_10V_0402</text>
<text x="49.6" y="63.1" transform="rotate(-90 49.6 63.1)">4.7uF_10V_0402</text>
<text x="99.7" y="61.4">DFE252012PD-R47M=P2</text>
<text x="123.2" y="62.7">45.3K_1%_0402</text>
<text x="125" y="60.9">R58</text>
<text x="141.3" y="60.4">R77</text>
<text x="141.3" y="63.3">10K_1%_0402</text>
<text x="166.8" y="64.9" transform="rotate(-90 166.8 64.9)">R55</text>
<text x="218.2" y="65.7">Q1</text>
<text x="33.4" y="71.9">R94</text>
<text x="40.8" y="71.9">0_5%_0402</text>
<text x="54.1" y="68">R79</text>
<text x="54.1" y="69.8">0_5%_0402</text>
<text x="99.4" y="68.2">R80</text>
<text x="106.7" y="68.2">0_5%_0402</text>
<text x="168.6" y="66.8" transform="rotate(-90 168.6 66.8)">330_1%_0402</text>
<text x="9.1" y="72.8">12-Power[3B]P1V2_PGOOD</text>
<text x="222.1" y="77.4">SSM3J328R,LF</text>
<text x="68.2" y="82.9">TPS62442QWRPSRQ1</text>
<text x="48.6" y="84.5">R97</text>
<text x="48.6" y="86.4">DNI_0_5%_0402</text>
<text x="63.3" y="84.5">R98</text>
<text x="63.3" y="86.4">8.06K_1%_0402</text>
<text x="218.2" y="85.8">Q2</text>
<text x="119.2" y="92.8" transform="rotate(-90 119.2 92.8)">C45</text>
<text x="126.5" y="92.4" transform="rotate(-90 126.5 92.4)">C40</text>
<text x="133.8" y="92.4" transform="rotate(-90 133.8 92.4)">C41</text>
<text x="143" y="92.8" transform="rotate(-90 143 92.8)">C48</text>
<text x="150.3" y="92.4" transform="rotate(-90 150.3 92.4)">C42</text>
<text x="157.6" y="92.4" transform="rotate(-90 157.6 92.4)">C44</text>
<text x="124.7" y="99.7" transform="rotate(-90 124.7 99.7)">22uF_10V_0603</text>
<text x="132" y="96.1" transform="rotate(-90 132 96.1)">10uF_10V_0402</text>
<text x="139.3" y="96.1" transform="rotate(-90 139.3 96.1)">10uF_10V_0402</text>
<text x="148.5" y="99.7" transform="rotate(-90 148.5 99.7)">22uF_10V_0603</text>
<text x="155.8" y="96.1" transform="rotate(-90 155.8 96.1)">10uF_10V_0402</text>
<text x="163.1" y="96.1" transform="rotate(-90 163.1 96.1)">10uF_10V_0402</text>
<text x="194.4" y="100.6">R72</text>
<text x="222.1" y="97.5">SSM3J328R,LF</text>
<text x="187.3" y="104.9">U17</text>
<text x="194.4" y="103.5">10K_1%_0402</text>
<text x="236.4" y="108.9" transform="rotate(-90 236.4 108.9)">R73</text>
<text x="241.9" y="108.9" transform="rotate(-90 241.9 108.9)">453K_1%_0402</text>
<text x="187.3" y="121.3">LTC4412ES6#TRMPBF</text>
<text x="81.1" y="143.3">U18</text>
<text x="53.3" y="145.5" transform="rotate(-90 53.3 145.5)">C126</text>
<text x="58.8" y="149.2" transform="rotate(-90 58.8 149.2)">10uF_10V_0402</text>
<text x="60.6" y="145.5" transform="rotate(-90 60.6 145.5)">C127</text>
<text x="66.1" y="149.2" transform="rotate(-90 66.1 149.2)">0.1uF_16V_0402</text>
<text x="113.7" y="152.8" transform="rotate(-90 113.7 152.8)">C128</text>
<text x="121" y="152.8" transform="rotate(-90 121 152.8)">C129</text>
<text x="81.1" y="156.1">NCP161ASN180T1G</text>
<text x="119.2" y="156.5" transform="rotate(-90 119.2 156.5)">10uF_10V_0402</text>
<text x="126.5" y="156.5" transform="rotate(-90 126.5 156.5)">0.1uF_16V_0402</text>
</g>
<g font-size="1.7" fill="#f00">
<text x="127.6" y="69.1">P1V2_PGOOD12-Power[1B]</text>
<text x="127.6" y="72.8">P3V3_PGOOD</text>
</g>
</svg>
